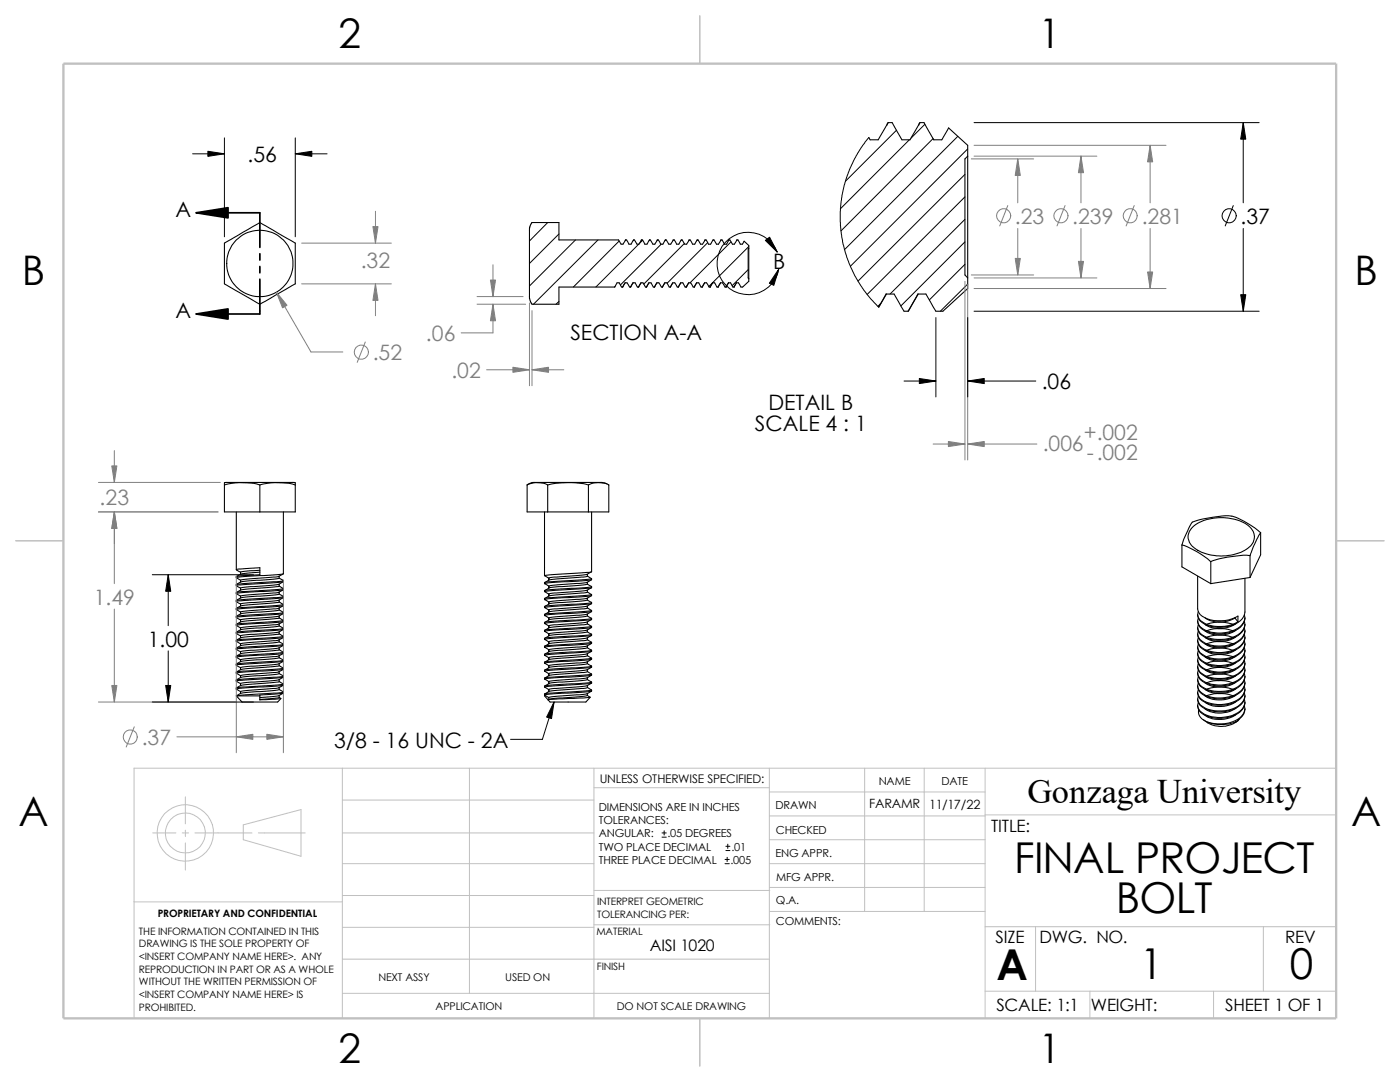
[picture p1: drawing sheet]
<svg xmlns="http://www.w3.org/2000/svg" width="279mm" height="216mm" viewBox="0 0 279 216" stroke-linecap="round" stroke-linejoin="round" font-family="sans-serif">
<g fill="none" stroke="#c0c0c0" stroke-width=".2">
<path d="M37 159v5.4M68.3 153.3v49.9M68.3 159.6h50.2M93.7 153.3v44.9M118.5 153.3v49.9M118.5 157.2h35M153.5 153.3v49.9M153.5 158h43.1M172.6 153.3v28.6M184.4 153.3v28.6M196.6 153.3v49.9M266.7 153.3h-239.9v49.9"/>
<path d="M26.8 180h41.5M30.5 166.2h4.6M36.4 166.2h1.2M37 165.7v1.2M37 168.2v5.4M38.9 166.2h11.4M48.6 164.6l11.5-3.1v9.4l-11.5-3.3zM51.6 166.2h9.3M68.3 166.2h50.2M68.3 178.7h50.2M68.3 172.3h50.2M118.5 177.7h35.1"/>
<path d="M153.5 167.6h43.1M153.5 162.8h43.1M153.5 172.3h43.1M153.5 177.1h43.1M196.6 162.6h70.1M68.3 198.2h85.2M68.3 191.4h85.2M68.3 185h50.2M118.5 184.5h35.1M153.6 181.9h43M196.6 197.8h70.1M196.6 184.9h70.1"/>
<path d="M206.7 184.9v12.9M217.5 197.8v5.4M242.2 197.8v5.4M252.1 184.9v12.9"/>
<circle cx="37" cy="166.2" r="5.6"/>
<circle cx="37" cy="166.2" r="4"/>
</g>
<path d="M139.7 3.1v9.6M3.1 107.9h9.6M266.7 107.9h9.5M139.7 203.2v9.5" fill="none" stroke="#c0c0c0" stroke-width=".21"/>
<path d="M12.7 12.7h254v190.5h-254z" fill="none" stroke="#c0c0c0" stroke-width=".47"/>
<g fill="none" stroke="#000" stroke-width=".21">
<path d="M177.2 24.5l-1.9 3.4h-1.6l-.3-.5M177.2 24.5h.9l1.9 3.4h1.6l2-3.4M177.2 24.5l-.2 .5M183.6 24.5h.8l2 3.4h1.6l1.3-2.4 3.8 3.5v2.2M183.6 24.5l-.3 .5M193.1 31.2l-.5 .5v23.2l.5 .6M193.1 31.2v24.3M44.8 48.5l7.1-4.1 1.2 .7 5.8 3.4v8.1l-7 4.1-.7-.3-6.4-3.8zM122.7 57.3h-11.2v3.4h-5.3l-.5-.8v-.8M122.7 57.3l.4-.9h.5l.4 .9h.2M122.7 57.1v.2M124.3 57.2l-.1 .1"/>
<path d="M124.8 56.4l-.5 .9M124.8 56.4h.3l.5 .9h.3M124.8 56.4l-.6 .9M124.8 47.9l-.5 .8h-.3l-.6-.8h-11.9v-3.5h-5.4l-.4 1.2v13.6M124.8 47.9h.3l.4 .8h.4l.5-.8M124.8 47.9v.1M125.9 57.3l.4-.9h.4l.5 .9h.2M125.9 57.2v.1M126.4 56.4l-.5 .9M126.4 47.9h.2l.5 .8h.4l.5-.8M126.4 47.9v.1M127.5 57.2l-.1 .1"/>
<path d="M127.9 56.4l-.4 .9M127.9 56.4h.4l.5 .9h.2M127.9 56.4l-.5 .9M128 47.9h.2l.5 .8h.4l.5-.8M128 47.9v.1M129 57.2v.1M129.5 56.4h.4l.5 .9h.2M129.5 56.4l-.5 .9M129.6 47.9h.2l.5 .8h.4l.5-.8M129.6 47.9l-.1 .1M130.6 57.2v.1M131.1 56.4l-.5 .9"/>
<path d="M131.1 56.4h.4l.5 .9h.2M131.2 47.9h.2l.5 .8h.4l.5-.8M131.2 47.9l-.1 .1M132.2 57.3l.5-.9h.4l.5 .9h.2M132.2 57.2v.1M132.7 56.4l-.5 .9M132.8 47.9h.2l.5 .8h.4l.5-.8M132.8 47.9l-.1 .1M133.8 57.2v.1M134.3 56.4l-.5 .9M134.3 56.4h.4l.5 .9h.2M134.4 47.9h.2l.4 .8h.5l.5-.8"/>
<path d="M134.4 47.9l-.1 .1M135.4 57.3l.4-.9h.5l.4 .9h.2M135.4 57.2v.1M135.9 56.4l-.5 .9M136 47.9h.1l.6 .8h.3l.5-.8M136 47.9l-.1 .1M137 57.2l-.1 .1M137.5 56.4l-.5 .9M137.5 56.4h.3l.5 .9h.3M137.5 56.4l-.6 .9M137.5 47.9h.3l.4 .8h.4l.5-.8M137.5 47.9v.1"/>
<path d="M138.6 57.3l.4-.9h.4l.5 .9h.2M138.6 57.2v.1M139.1 56.4l-.5 .9M139.1 47.9h.2l.5 .8h.4l.5-.8M139.1 47.9v.1M140.2 57.2l-.1 .1M140.6 56.4l-.4 .9M140.6 56.4h.4l.5 .9h.2M140.6 56.4l-.5 .9M140.7 47.9h.2l.5 .8h.4l.5-.8M140.7 47.9v.1M141.7 57.3l.5-.9h.4l.5 .9h.2"/>
<path d="M141.7 57.2v.1M142.2 56.4l-.5 .9M142.3 47.9h.2l.5 .8h.4l.5-.8M142.3 47.9l-.1 .1M143.3 57.2v.1M143.8 56.4l-.5 .9M143.8 56.4h.4l.5 .9h.2M143.9 47.9h.2l.5 .8h.4l.5-.8M143.9 47.9l-.1 .1M144.9 57.3l.5-.9h.4l.5 .9h.2M144.9 57.2v.1M145.4 56.4l-.5 .9"/>
<path d="M145.5 47.9h.2l.5 .8h.4l.5-.8M145.5 47.9l-.1 .1M146.5 57.2v.1M147 56.4l-.5 .9M147.1 47.9h.2l.4 .8h.5l.3-.6 .9 .9v.5M147.1 47.9l-.1 .1M149.4 49.5v6.1M149.4 55.6v.5l-1.2 1.2h-.3l-.5-.9h-.4M149.4 49.5l-.1 .2v5.8l.1 .1M176.9 58.7l-1.5 2.6M183.3 58.7l-2 3.4M193.1 55.5v2.1l-4.9 4.5h-1.4l-2-3.4h-1.6l-2 3.4"/>
<path d="M175.3 61.3l1.5-2.6h1.6l2 3.4h.8M181.3 62l-.1 .1M44.8 96.8v-.5h.2h13.5h.4v.5M44.8 96.8v5.4h14.1v-5.4M44.8 96.8a13.4 13.4 0 0 1 7.1 0M51.9 96.8v5.4M51.9 96.8a13.4 13.4 0 0 1 7 0M105.2 96.8a4.7 4.7 0 0 1 4.1 0M105.2 96.8v5.4h16.3v-5.4M109.3 96.8v5.4M109.3 96.8a17.4 17.4 0 0 1 8.1 0M117.4 96.8v5.4"/>
<path d="M117.4 96.8a4.7 4.7 0 0 1 4.1 0M119.9 96.3l1.2 .3M120 96.3h-13.7l-1.1 .5M121.4 96.7l.1 .1M47.2 118.2v.2l.8 .6M47.2 116.9l.8 .4M47.2 115.1v.2l.8 .5M47.2 113.7l.8 .5M47.2 102.2v11.5M47.2 116.7v.1M47.2 113.7l.5-.2 4.2-.2v1.4l-3.4 .2-1.3 .2M48 119v.3"/>
<path d="M48 117.3v.4M48 115.8v.4M48 114.2v.4M51.9 113.8l-3.9 .4M51.9 114.2l-1.2 .1a6.4 6.4 0 0 0-3.5 .8M55.7 118.5l.9 .5M55.7 116.9l.9 .5v.2l-9.4 .8M55.7 115.4l.9 .4M55.7 119.8v.3l-.2 .1-4.8 .4a6.4 6.4 0 0 0-3.5 .8M55.7 118.2v.3M55.7 116.6v.4M55.7 115v.4"/>
<path d="M55.7 118.5l-1.1 .2-3.9 .3a6.4 6.4 0 0 0-3.5 .8M55.7 117l-5 .4a6.4 6.4 0 0 0-3.5 .8M55.7 115.4l-1.1 .2-3.9 .2a6.4 6.4 0 0 0-3.5 .8M56.5 119l-1.3 .3-7.1 .4-.9 .1v.2M56.5 117.4l-9.3 .8M56.5 115.8l-1.3 .3-6.1 .3-1.9 .3M56.6 119.3l-8.9 .6-.5 .2M56.6 116.1l-8.9 .6-.5 .2M56.6 119.3a7.3 7.3 0 0 1-4.1 .8l-2.9 .2-1.6 .2M56.6 117.7a3.4 3.4 0 0 1-2.5 .7l-4.5 .3-1.6 .3M56.6 116.1a7.3 7.3 0 0 1-4.1 .8l-2.9 .2-1.6 .2M56.6 114.5a3.4 3.4 0 0 1-2.5 .7l-4.5 .3-1.6 .3"/>
<path d="M56.6 102.2v12.3l-9.4 .8M56.6 115.9v.2M56.6 119v.3M108.7 102.2v12.7M109.6 118.9l-.8 .5M109.6 117.3l-.8 .5M109.6 115.7l-.8 .5M117.2 117.8l-7.3 .6-.4 .1v.5M117.2 114.6l-7.3 .6-.4 .2v.4M117.2 119.7l-7.6 .8M117.2 116.5l-7.6 .8M117.2 115l-7.6 .7"/>
<path d="M117.2 119.7l.9 .5-2 .3-6.5 .4-.9 .1v.2M117.2 118.1l.9 .6-8.5 .6-.9 .1v.2M117.2 116.5l.9 .6-2 .2-6.5 .4-.9 .1v.2M117.2 114.9l.9 .6-8.5 .6-.9 .1v.3M117.2 119.3v.4M117.2 117.8v.4l-.4 .1-7.2 .6M117.2 116.2v.3M117.2 114.6v.4M118 118.9a4.9 4.9 0 0 1-3.4 .7l-4.9 .5h-.2v.4M118 117.3l-.8 .5M118 115.7a4.9 4.9 0 0 1-3.4 .8l-4.9 .4-.2 .1v.3M118 114.1l-.8 .5"/>
<path d="M118.1 118.7l-.1 .2-.8 .1-6.6 .4-1.9 .2 .9 .6M118.1 115.5l-.1 .2-.8 .1-6.6 .4-1.9 .3 .9 .5M118.1 102.2v11.9M118.1 117.1v.2M118.1 117.3l-9.4 .7 .9 .6M118.1 114.1l-9.4 .8 .9 .5M235.9 108.8v4.3l5.7 3.4M235.9 108.8a16.8 16.8 0 0 1 5.7 3.3M237.9 105.3a9.4 9.4 0 0 1 8.1-1.8 5.1 5.1 0 0 1 4.3 3.1 3.1 3.1 0 0 1-2.2 3.4 9.7 9.7 0 0 1-10.2-1 2.51 2.51 0 0 1 0-3.7zM239 115v6.5a2.39 2.39 0 0 0 2 2 7.7 7.7 0 0 0 6.1-.6v1.2M241.6 112.1v4.4M248.5 115.4v6.7a3.6 3.6 0 0 1-3.3 2.9 5.9 5.9 0 0 1-5.9-1.4l-.3-1"/>
<path d="M249.5 115.2l-7.9 1.3M249.5 110.9v4.3M249.5 110.9a20.6 20.6 0 0 0-7.9 1.2M251.6 106.3a14 14 0 0 0-6.4-3.4 26.5 26.5 0 0 0-7.2 1.3l-1.8 3.5-.3 1.1M251.6 106.3v4.4l-2.1 4.5M251.6 106.3l-1.5 2.8-.6 1.8M47.2 134.1v.2l.8 .5M47.2 132.8l.8 .4M47.2 130.9v.2l.8 .6M47.2 129.6l.8 .4M47.2 127.8v.2l.8 .5M47.2 126.4l.8 .5"/>
<path d="M47.2 124.6v.2l.8 .5M47.2 123.2l.8 .5M47.2 121.4v.2l.8 .5M47.2 120.1l.8 .4M47.2 137.3v.2l.8 .5M47.2 138.9h4.7M48 136.4v.4M48 134.8v.4M48 133.2v.4M48 131.7v.3M48 130v.4M48 128.5v.4"/>
<path d="M48 126.9v.4M48 125.3v.4M48 123.7v.4M48 122.1v.4M48 120.5v.4M48 138v.4M55.7 137.6l.9 .4M55.7 136l.9 .5v.2l-9.4 .8M55.7 134.4l.9 .5M55.7 132.8l.9 .5v.2l-9.4 .8M55.7 131.2l.9 .5v.3M55.7 129.6l.9 .5v.2l-9.4 .8"/>
<path d="M55.7 128.1l.9 .4M55.7 126.4l.9 .6v.2l-9.4 .8M55.7 124.9l.9 .4M55.7 123.3l.9 .5v.2l-9.4 .8M55.7 121.7l.9 .5M55.7 120.1l.9 .5v.2M55.7 135.6v.4l-.2 .1-4.8 .4a6.4 6.4 0 0 0-3.5 .8M55.7 132.5v.3l-.2 .1-4.8 .4a6.4 6.4 0 0 0-3.5 .8M55.7 129.3v.4l-.2 .1-4.8 .3a6.4 6.4 0 0 0-3.5 .8M55.7 126.1v.4l-.2 .1-4.8 .4a6.4 6.4 0 0 0-3.5 .8M55.7 122.9v.4l-.2 .1-4.8 .4a6.4 6.4 0 0 0-3.5 .8M55.7 137.2v.4"/>
<path d="M55.7 134v.4M55.7 130.9v.3M55.7 127.7v.4M55.7 124.5v.4M55.7 121.3v.4M55.7 138.8v.4l-.2 .1-3.6 .3M55.7 139.1l.3 .3M55.7 134.4l-1.1 .2-3.9 .3a6.4 6.4 0 0 0-3.5 .8M55.7 131.2l-1.1 .2-3.9 .3a6.4 6.4 0 0 0-3.5 .8M55.7 128.1l-1.1 .2-3.9 .2a6.4 6.4 0 0 0-3.5 .8M55.7 124.9l-1.1 .2-3.9 .2a6.4 6.4 0 0 0-3.5 .9M55.7 121.7l-1.1 .2-3.9 .3a6.4 6.4 0 0 0-3.5 .8"/>
<path d="M55.7 137.6l-1.1 .2-3.9 .2a6.1 6.1 0 0 0-3.5 .9M56.5 138l-1.3 .3-8 .6M56.5 134.9l-1.3 .2-8 .6v.2l.8 .5M56.5 136.5l-9.3 .8M56.5 133.3l-9.3 .8M56.5 131.7l-1.3 .3-7.1 .4-.9 .1v.2M56.5 130.1l-9.3 .8M56.5 128.5l-1.3 .3-7.1 .4-.9 .1v.2M56.5 127l-9.3 .8M56.5 125.3l-1.3 .3-7.1 .4-.9 .2v.2M56.5 123.8l-9.3 .8M56.5 122.2l-1.3 .2-7.1 .5-.9 .1v.2"/>
<path d="M56.5 120.6l-9.3 .8M56.6 135.1l-8.9 .7-.5 .1M56.6 132l-8.9 .6-.5 .2M56.6 128.8l-8.9 .6-.5 .2M56.6 125.6l-8.9 .6-.5 .2M56.6 122.4l-8.9 .7-.5 .1M56.6 120.8l-9.4 .8M56.6 136.7a3.4 3.4 0 0 1-2.5 .7l-4.5 .4-1.6 .2M56.6 135.1a7.3 7.3 0 0 1-4.1 .9l-2.9 .1-1.6 .3M56.6 133.6a3.4 3.4 0 0 1-2.5 .6l-4.5 .4-1.6 .2M56.6 132a7.3 7.3 0 0 1-4.1 .8l-2.9 .2-1.6 .2M56.6 130.4a3.4 3.4 0 0 1-2.5 .7l-4.5 .3-1.6 .3"/>
<path d="M56.6 128.8a7.3 7.3 0 0 1-4.1 .8l-2.9 .2-1.6 .2M56.6 127.2a3.4 3.4 0 0 1-2.5 .7l-4.5 .3-1.6 .3M56.6 125.6a7.3 7.3 0 0 1-4.1 .8l-2.9 .2-1.6 .3M56.6 124a3.4 3.4 0 0 1-2.5 .7l-4.5 .4-1.6 .2M56.6 122.4a7.3 7.3 0 0 1-4.1 .9l-2.9 .1-1.6 .3M56.6 120.9a3.4 3.4 0 0 1-2.5 .6l-4.5 .4-1.6 .2M56.6 138.3a7.3 7.3 0 0 1-4.1 .8l-.6 .1M56.6 122.2v.2M56.6 125.4v.2M56.6 128.6v.2M56.6 134.9v.2M56.6 138.1v.2"/>
<path d="M56.6 138.3l-4.7 .4v1l4.1-.3-.6 .7h-7.1l-1.1-1.2M109.5 139.2v.4M109.6 137.9l-.8 .5M109.6 136.4l-.8 .4M109.6 134.7l-.8 .6M109.6 133.2l-.8 .4M109.6 131.6l-.8 .5M109.6 130l-.8 .5M109.6 128.4l-.8 .5M109.6 126.8l-.8 .5M109.6 125.2l-.8 .5M109.6 123.7l-.8 .4"/>
<path d="M109.6 122l-.8 .6M109.6 120.5l-.8 .4M109.6 139.5l-.1 .1M117.2 133.6l-7.3 .7-.4 .1v.4M117.2 130.5l-7.3 .6-.4 .1v.5M117.2 127.3l-7.3 .6-.4 .2v.4M117.2 124.1l-7.3 .7-.4 .1v.4M117.2 122.6l-7.3 .6-.4 .1v.4M117.2 120.9l-7.3 .7-.4 .1v.4M117.2 136.8l-7.3 .7-.4 .1v.4M117.2 138.8l-7.6 .7M117.2 135.6l-7.6 .8"/>
<path d="M117.2 132.4l-7.6 .8M117.2 129.2l-7.6 .8M117.2 126.1l-7.6 .7M117.2 124.5l-7.6 .7M117.2 122.9l-7.6 .8M117.2 137.2l.9 .5-9.4 .7v.5l.7 .8M117.2 135.6l.9 .5-2 .3-6.5 .3-.9 .2v.2M117.2 134l.8 .5M117.2 132.4l.9 .5-2 .3-6.5 .4-.9 .1v.2M117.2 130.8l.9 .6-8.5 .6-.9 .1v.2M117.2 129.2l.9 .6-2 .2-6.5 .4-.9 .1v.2M117.2 127.6l.9 .6-8.5 .6-.9 .1v.3"/>
<path d="M117.2 126.1l.9 .5-2 .2-6.5 .4-.9 .1v.3M117.2 124.5l.9 .5-8.5 .6-.9 .1v.3M117.2 122.9l.9 .5-2 .3-6.5 .3-.9 .2v.2M117.2 121.3l.9 .5-8.5 .6-.9 .2v.2M117.2 138.8l.6 .3-8.4 .6M117.2 136.8v.4l-.4 .1-7.2 .6M117.2 135.2v.4M117.2 133.6v.4l-.4 .2-7.2 .5M117.2 132v.4M117.2 130.5v.4l-.4 .1-7.2 .6M117.2 128.9v.3M117.2 127.3v.4l-.4 .1-7.2 .6"/>
<path d="M117.2 125.7v.4M117.2 124.1v.4M117.2 122.5v.4M117.2 120.9v.4l-.4 .2-7.2 .5M117.2 138.4v.4M117.8 139.1l-.9 1h-7.1l-.4-.4M118 136.3l-.8 .5M118 134.7a4.9 4.9 0 0 1-3.4 .8l-4.9 .4-.2 .1v.4M118 133.1l-.8 .5M118 131.6a4.9 4.9 0 0 1-3.4 .7l-4.9 .5h-.2v.4M118 130l-.8 .5M118 128.4a4.9 4.9 0 0 1-3.4 .8l-4.9 .4-.2 .1v.3"/>
<path d="M118 126.8l-.8 .5M118 125.2a4.9 4.9 0 0 1-3.4 .8l-4.9 .4-.2 .1v.4M118 123.6l-.8 .5M118 122l-.8 .6M118 120.4l-.8 .5M118 137.9a4.9 4.9 0 0 1-3.4 .8l-4 .3-1.1 .2M118 134.5l-1.9 .2-6.5 .4-.9 .2v.2M118.1 134.5l-.1 .2-.8 .2-6.6 .4-1.9 .2 .9 .6M118.1 131.4l-.1 .2-.8 .1-6.6 .4-1.9 .2 .9 .6M118.1 125l-.1 .2-.8 .1-6.6 .4-1.9 .3 .9 .5M118.1 121.8l-.1 .2-.8 .2-6.6 .4-1.9 .2 .9 .6M118.1 120.2v.2"/>
<path d="M118.1 123.4v.2M118.1 126.6v.2M118.1 128.2v.2M118.1 129.8v.2M118.1 132.9v.2M118.1 136.1v.2M118.1 137.7v.2M118.1 137.9l-9.4 .8 .8 .5M118.1 133.1l-9.4 .8 .9 .6M118.1 130l-9.4 .7 .9 .6M118.1 128.4l-9.4 .8 .9 .5M118.1 126.8l-9.4 .8 .9 .5"/>
<path d="M118.1 123.6l-9.4 .8 .9 .6M118.1 120.4l-9.4 .8 .9 .6M118.1 136.3l-9.4 .8 .9 .6M239.1 122a1.83 1.83 0 0 0 1.3 2.4 7.4 7.4 0 0 0 6.7-.3M240.5 123.3a5.7 5.7 0 0 0 6 0M240.6 138.9a7.8 7.8 0 0 1 5.6 0M240.6 137.6a7.2 7.2 0 0 1 5.6 0M240.6 136.3a7.8 7.8 0 0 1 5.6 0M240.6 135a7.8 7.8 0 0 1 5.6 0M240.6 133.7a7.2 7.2 0 0 1 5.6 0M240.6 132.4a7.8 7.8 0 0 1 5.6 0M240.6 131.1a7.2 7.2 0 0 1 5.6 0"/>
<path d="M240.6 129.8a7.8 7.8 0 0 1 5.6 0M240.6 128.5a7.8 7.8 0 0 1 5.6 0M240.6 127.3a7.2 7.2 0 0 1 5.6 0M240.6 125.9a7.8 7.8 0 0 1 5.6 0M240.6 124.7a7.2 7.2 0 0 1 5.6 0M246.5 123.3l.6 .8M246.5 123.2v.1M246.7 140a5.7 5.7 0 0 1-6.2 .1M246.7 138.7a5.8 5.8 0 0 1-6.2 .2M246.7 137.4a5.7 5.7 0 0 1-6.2 .1M246.7 136.1a5.8 5.8 0 0 1-6.2 .2M246.7 134.8a5.8 5.8 0 0 1-6.2 .2"/>
<path d="M246.7 133.5a5.7 5.7 0 0 1-6.2 .1M246.7 132.2a5.8 5.8 0 0 1-6.2 .2M246.7 130.9a5.7 5.7 0 0 1-6.2 .2M246.7 129.6a5.7 5.7 0 0 1-6.2 .2M246.7 128.3a5.8 5.8 0 0 1-6.2 .2M246.7 127a5.7 5.7 0 0 1-6.2 .2M246.7 125.7a5.8 5.8 0 0 1-6.2 .2M246.7 124.4a5.6 5.6 0 0 1-6.2 .2M248.3 139.6a2.49 2.49 0 0 1-1.8 2.9 6.8 6.8 0 0 1-7-.6 1.6 1.6 0 0 1-.4-1.7M248.3 138.3a2.26 2.26 0 0 1-1.2 2.6 7.1 7.1 0 0 1-7.6-.3 1.7 1.7 0 0 1-.4-1.7M248.3 136.9a2.51 2.51 0 0 1-1.8 3 6.8 6.8 0 0 1-7-.6 1.65 1.65 0 0 1-.4-1.7M248.3 135.7a2.55 2.55 0 0 1-1.8 2.9 6.7 6.7 0 0 1-7-.6 1.6 1.6 0 0 1-.4-1.7"/>
<path d="M248.3 134.4a2.26 2.26 0 0 1-1.2 2.6 7.1 7.1 0 0 1-7.6-.3 1.7 1.7 0 0 1-.4-1.7M248.3 133.1a2.49 2.49 0 0 1-1.8 2.9 6.8 6.8 0 0 1-7-.6 1.65 1.65 0 0 1-.4-1.7M248.3 131.8a2.26 2.26 0 0 1-1.2 2.7 7.1 7.1 0 0 1-7.6-.3 1.7 1.7 0 0 1-.4-1.8M248.3 130.5a2.51 2.51 0 0 1-1.8 2.9 6.8 6.8 0 0 1-7-.6 1.65 1.65 0 0 1-.4-1.7M248.3 129.2a2.49 2.49 0 0 1-1.8 2.9 7 7 0 0 1-6.6-.2 1.66 1.66 0 0 1-.8-2.1M248.3 127.9a2.26 2.26 0 0 1-1.2 2.7 7.1 7.1 0 0 1-7.6-.3 1.7 1.7 0 0 1-.4-1.8M248.3 126.6a2.51 2.51 0 0 1-1.8 2.9 6.8 6.8 0 0 1-7-.6 1.65 1.65 0 0 1-.4-1.6M248.3 125.3a2.55 2.55 0 0 1-1.8 3 6.7 6.7 0 0 1-7-.7 1.6 1.6 0 0 1-.4-1.7M248.3 124a2.51 2.51 0 0 1-1.8 3 6.8 6.8 0 0 1-7-.6 1.65 1.65 0 0 1-.4-1.7M248.3 122.7a2.49 2.49 0 0 1-1.8 2.9 6.8 6.8 0 0 1-7-.5 1.65 1.65 0 0 1-.4-1.7M248.5 138.8a3.2 3.2 0 0 1-2.6 2.8 6.8 6.8 0 0 1-6.4-.8l-.4-.8-.1-.5M248.5 137.5a3.2 3.2 0 0 1-2.6 2.8 6.7 6.7 0 0 1-6.4-.8l-.4-.8-.1-.5"/>
<path d="M248.5 136.2a3.1 3.1 0 0 1-2.6 2.8 6.7 6.7 0 0 1-6.4-.8l-.4-.8-.1-.5M248.5 135a3.2 3.2 0 0 1-2.6 2.8 6.7 6.7 0 0 1-6.4-.9l-.4-.8-.1-.5M248.5 133.6a3.2 3.2 0 0 1-2.6 2.8 6.7 6.7 0 0 1-6.4-.8l-.4-.8-.1-.5M248.5 132.3a3.2 3.2 0 0 1-2.6 2.9 6.8 6.8 0 0 1-6.4-.9l-.4-.7-.1-.6M248.5 131.1a3.2 3.2 0 0 1-2.6 2.8 6.7 6.7 0 0 1-6.4-.9l-.4-.8-.1-.5M248.5 129.8a3.2 3.2 0 0 1-2.6 2.7 6.7 6.7 0 0 1-6.4-.8l-.4-.8-.1-.5M248.5 128.4a3.2 3.2 0 0 1-2.6 2.9 6.8 6.8 0 0 1-6.4-.9l-.4-.7-.1-.6M248.5 127.2a3.2 3.2 0 0 1-2.6 2.8 6.7 6.7 0 0 1-6.4-.9l-.4-.7-.1-.6M248.5 125.9v.1a3.6 3.6 0 0 1-3.3 2.9 5.9 5.9 0 0 1-5.9-1.4l-.3-1M248.5 124.6a3.2 3.2 0 0 1-2.6 2.8 6.7 6.7 0 0 1-6.4-.9l-.4-.7-.1-.6M248.5 123.3a3.2 3.2 0 0 1-2.6 2.8 6.7 6.7 0 0 1-6.4-.9l-.4-.7-.1-.6M239.2 141.7a2.18 2.18 0 0 0 1.8 2.4"/>
<path d="M240.2 143.6l.8 .6a5.4 5.4 0 0 0 5.8-.2M246.7 142.6a5.8 5.8 0 0 1-6.2 .1M246.7 141.3a5.7 5.7 0 0 1-6.2 .1M247.1 143.8l-.6 .3 .4-.2M247.1 143.8a7.6 7.6 0 0 1-6.1 .3M247.4 143.4l-.3 .4M248.3 140.8a2.51 2.51 0 0 1-1.8 3 8 8 0 0 1-5.5 .3M248.5 141.4v.2a2.64 2.64 0 0 1-1.4 2.1v.1M248.5 140.1a3.2 3.2 0 0 1-2.6 2.8 6.7 6.7 0 0 1-6.4-.8l-.4-.8-.1-.5"/>
<circle cx="51.9" cy="52.6" r="6.6"/>
</g>
<g fill="none" stroke="#000" stroke-width=".2">
<path d="M38.4 30.7h6.4M44.8 27.5v19.7M58.9 27.5v19.7M58.9 30.7h6.4M173.4 27.4l-1.2 1.6-1.3 2-1.4 2.9-.7 1.9-.9 4.5-.2 1.9v2.8l.3 2.2 .5 2.6 .9 2.7 1.1 2.3 1.9 3.2 1.4 1.7 1.6 1.6M178.9 26l-10.2 10.2M181.5 27.9l-13.8 13.8M184.6 24.8l-2.8 2.8M186.2 27.6l-18.3 18.5M191.1 27.2l-22.6 22.6M192.6 34.8l-21.4 21.3M192.6 39.3l-19.5 19.5"/>
<path d="M193.1 29.7l-23.4 23.4M194.4 24.5h56.9M248.1 24.5v16M109.3 44.4l-3.6 3.7M111.5 46.7l-5.8 5.9M114.9 47.9l-9.2 9.2M119.3 47.9l-12.8 12.8M123.6 48.1l-9.2 9.2M127.5 48.7l-8.6 8.6M128.3 47.9l-.7 .7M132 48.7l-8.2 8.2M132.8 47.9h.1"/>
<path d="M136.6 48.6l-8.1 8.1M137.1 57.1l-.2 .2M141.2 48.4l-8.1 8.1M145.9 48.3l-8.2 8.1M149.3 53.8l-3.2 3.2M149.4 49.2l-8 8M155.1 50.3a6.2 6.2 0 0 0-9.8-2.5 6.2 6.2 0 0 0 .9 10.1 6.2 6.2 0 0 0 9.2-4.2M192.6 43.8l-15 14.9M192.6 48.3l-12.8 12.7M192.6 52.7l-7.1 7.2M193.1 56.7l-5.4 5.4M246.1 41l-1.6 4.1"/>
<path d="M248.1 45.6v16.5M111.5 60.2l-.5 .5M175.8 60.5l-.6 .6M180.4 76h6.4M186.8 63.4v15.8M193.1 63.4v15.8M193.1 76h13.6M194.4 62.1h56.9M30.4 114.7h20.2M33.6 114.7v10.1M33.6 129.9v10.2M30.4 140.1h20.2"/>
<path d="M110.6 140.1l-2.4 7.4h-6.3M132.1 167h.9M132.1 166.2h.9M132.5 165.8v.8M144.7 172.3h.8M144.7 171.5h.8M144.9 169.7h.8M144.9 168.9h.8M145.1 171.1v.8M145.2 168.4v.9"/>
<circle cx="245.3" cy="43.1" r="1.41"/>
</g>
<g fill="none" stroke="#808080" stroke-width=".2">
<path d="M193.8 31.7h12.5M194.4 29h38.3M194.4 31.2h24.5M203.1 31.7v8.8M215.7 31.2v9.3M229.5 29v11.5M55.2 58.3l6.9 11.9h6.3M60.2 48.5h17.9M60.2 56.6h17.9M74.9 42.2v6.3M74.9 56.6v6.4M95.2 59.2h9.2"/>
<path d="M98.4 52.8v6.4M192.6 56.1v35.7M193.1 56.7v35.1M193.8 54.9h12.5M194.4 57.6h38.3M194.4 55.5h24.5M201.1 41l-1.6 4.1M203.1 45.6v9.3M212.6 41l-1.7 4.1M215.7 45.6v9.9M226.4 41l-1.7 4.1M229.5 45.6v12"/>
<path d="M72.9 68.2l-1.6 4.1M95.2 60.7h9.7M97.1 73.8h8.6M98.4 60.7v5.7h-6.4M105.7 60.5v16.5M106.2 62v15M106.2 73.8h6.3M19.6 96.3h24.4M22.8 89.9v6.4M186.2 88.6h6.4M193.1 88.6h13.8M19.6 102.2h23.9"/>
<path d="M22.8 102.2v14.3M47.2 114.9v35.3M56.6 115.7v34.5M22.8 121.5v18.6M19.6 140.1h27.4M26.8 145l-1.6 4.1M35.3 147h21.3"/>
<circle cx="200.3" cy="43.1" r="1.41"/>
<circle cx="211.7" cy="43.1" r="1.41"/>
<circle cx="225.5" cy="43.1" r="1.41"/>
<circle cx="72.1" cy="70.3" r="1.41"/>
<circle cx="26" cy="147.1" r="1.41"/>
</g>
<g fill="#808080" stroke="#808080" stroke-width=".2">
<path d="M22.3 136.8h1l-.5 3.3z"/>
<path d="M22.8 102.2l.5 3.3h-1z"/>
<path d="M47.2 147l3.3-.5v1z"/>
<path d="M53.3 146.5l3.3 .5-3.3 .5z"/>
<path d="M22.3 93h1l-.5 3.3z"/>
<path d="M102.4 73.3l3.3 .5-3.3 .5z"/>
<path d="M106.2 73.8l3.3-.5v1z"/>
<path d="M98.4 60.7l.5 3.3h-1z"/>
<path d="M97.9 55.9h1l-.5 3.3z"/>
<path d="M55.2 58.3l2.1 2.6-.9 .5z"/>
<path d="M74.4 45.2h1l-.5 3.3z"/>
<path d="M74.9 56.6l.5 3.3h-1z"/>
<path d="M202.6 51.6h1l-.5 3.3z"/>
<path d="M203.1 31.7l.5 3.3h-1z"/>
<path d="M215.7 31.2l.5 3.3h-1z"/>
<path d="M215.2 52.2h1l-.5 3.3z"/>
<path d="M229 54.3h1l-.5 3.3z"/>
<path d="M229.5 29l.5 3.3h-1z"/>
<path d="M189.3 88.1l3.3 .5-3.3 .5z"/>
<path d="M193.1 88.6l3.3-.5v1z"/>
</g>
<path d="M41.5 30.2l3.3 .5-3.3 .5zM58.9 30.7l3.3-.5v1zM248.1 24.5l.5 3.3h-1zM152.7 48l.9-.7 1.5 3zM155.4 53.7l-1 3.2-.9-.4zM183.5 75.5l3.3 .5-3.3 .5zM193.1 76l3.3-.5v1zM247.6 58.8h1l-.5 3.3zM33.6 114.7l.5 3.3h-1zM33.1 136.8h1l-.5 3.3zM110.6 140.1l-.5 3.3-1-.3z" fill="#000" stroke="#000" stroke-width=".2"/>
<path d="M39.2 42.5l6.3-1.1v2.1zM39.2 62.7l6.3-1.1v2.1z" fill="#000" stroke="#000" stroke-width=".34"/>
<path d="M39.2 42.5h12.7v6.9M51.9 55.7v7h-12.7M51.9 50.6v1.3M51.9 53.2v1.2" fill="none" stroke="#000" stroke-width=".34"/>
<g font-size="8.5">
<text x="202.4" y="174.1">FINAL PROJECT</text>
<text x="222.7" y="182.2">BOLT</text>
<text x="198.8" y="195.5">A</text>
<text x="227.5" y="195.3">1</text>
<text x="257.4" y="195.3">0</text>
</g>
<g font-size="8.1">
<text x="67.6" y="9.7">2</text>
<text x="207.3" y="9.7">1</text>
<text x="4.4" y="56.9">B</text>
<text x="270.3" y="56.9">B</text>
<text x="3.7" y="164.9">A</text>
<text x="269.7" y="164.9">A</text>
<text x="67.6" y="212.1">2</text>
<text x="207.3" y="212.1">1</text>
</g>
<text font-size="6.9" x="205.1" y="160.1">Gonzaga University</text>
<g font-size="4.2">
<text x="49.4" y="32.3">.56</text>
<text x="35.1" y="43.3">A</text>
<text x="247.6" y="44.7">.37</text>
<text x="154.3" y="53.6">B</text>
<text x="35.1" y="63.5">A</text>
<text x="113.8" y="67.8">SECTION A-A</text>
<text x="207.9" y="77.7">.06</text>
<text x="153.4" y="81.8">DETAIL B</text>
<text x="150.7" y="86">SCALE 4 : 1</text>
<text x="29.5" y="129">1.00</text>
<text x="66.7" y="149.2">3/8 - 16 UNC - 2A</text>
</g>
<g font-size="4.2" fill="#808080">
<text x="202.6" y="44.7">.23</text>
<text x="214" y="44.7">.239</text>
<text x="227.8" y="44.7">.281</text>
<text x="72" y="53.5">.32</text>
<text x="74.4" y="71.9">.52</text>
<text x="85" y="68.1">.06</text>
<text x="90.1" y="75.5">.02</text>
<text x="216.3" y="87.8">+.002</text>
<text x="208.1" y="90">.006</text>
<text x="216.9" y="91.9">-.002</text>
<text x="19.9" y="100.8">.23</text>
<text x="18.7" y="120.7">1.49</text>
<text x="28.3" y="148.7">.37</text>
</g>
<g font-size="3.4">
<text x="197.8" y="166">TITLE:</text>
<text x="198.7" y="188.1">SIZE</text>
<text x="207.5" y="188.1">DWG. NO.</text>
<text x="256.5" y="188.2">REV</text>
<text x="198.8" y="201.7">SCALE: 1:1</text>
<text x="217.7" y="201.8">WEIGHT:</text>
<text x="244.5" y="201.7">SHEET 1 OF 1</text>
</g>
<text font-size="3.2" x="129.7" y="189.8">AISI 1020</text>
<g font-size="2.5">
<text x="173.4" y="161.3">FARAMR</text>
<text x="185.5" y="161.4">11/17/22</text>
</g>
<text font-size="2.4" x="119.7" y="156.2">UNLESS OTHERWISE SPECIFIED:</text>
<g font-size="2.2">
<text x="119.5" y="161.8">DIMENSIONS ARE IN INCHES</text>
<text x="154.8" y="161.5">DRAWN</text>
<text x="175.4" y="156.7">NAME</text>
<text x="187.9" y="156.7">DATE</text>
<text x="119.5" y="164.4">TOLERANCES:</text>
<text x="119.5" y="167.1">ANGULAR:</text>
<text x="133.2" y="167.1">.05 DEGREES</text>
<text x="154.8" y="166.3">CHECKED</text>
<text x="119.5" y="172.4">THREE PLACE DECIMAL</text>
<text x="119.5" y="169.8">TWO PLACE DECIMAL</text>
<text x="145.8" y="172.4">.005</text>
<text x="146" y="169.8">.01</text>
<text x="154.8" y="171">ENG APPR.</text>
<text x="154.9" y="175.7">MFG APPR.</text>
<text x="154.9" y="184.7">COMMENTS:</text>
<text x="154.9" y="180.5">Q.A.</text>
</g>
<g font-size="2.1">
<text x="75.5" y="195.7">NEXT ASSY</text>
<text x="100.8" y="195.7">USED ON</text>
<text x="86.9" y="201.5">APPLICATION</text>
<text x="123.1" y="201.6">DO NOT SCALE DRAWING</text>
</g>
<g font-size="2">
<text x="31.5" y="183">PROPRIETARY AND CONFIDENTIAL</text>
<text x="119.2" y="183.1">TOLERANCING PER:</text>
<text x="119.2" y="180.6">INTERPRET GEOMETRIC</text>
<text x="27.7" y="186.5">THE INFORMATION CONTAINED IN THIS</text>
<text x="27.7" y="189.1">DRAWING IS THE SOLE PROPERTY OF</text>
<text x="27.7" y="191.6">&lt;INSERT COMPANY NAME HERE&gt;. ANY</text>
<text x="119" y="186.6">MATERIAL</text>
<text x="27.7" y="194.1">REPRODUCTION IN PART OR AS A WHOLE</text>
<text x="27.7" y="196.6">WITHOUT THE WRITTEN PERMISSION OF</text>
<text x="119.1" y="193.5">FINISH</text>
<text x="27.7" y="201.7">PROHIBITED.</text>
<text x="27.7" y="199.1">&lt;INSERT COMPANY NAME HERE&gt; IS</text>
</g>
</svg>
